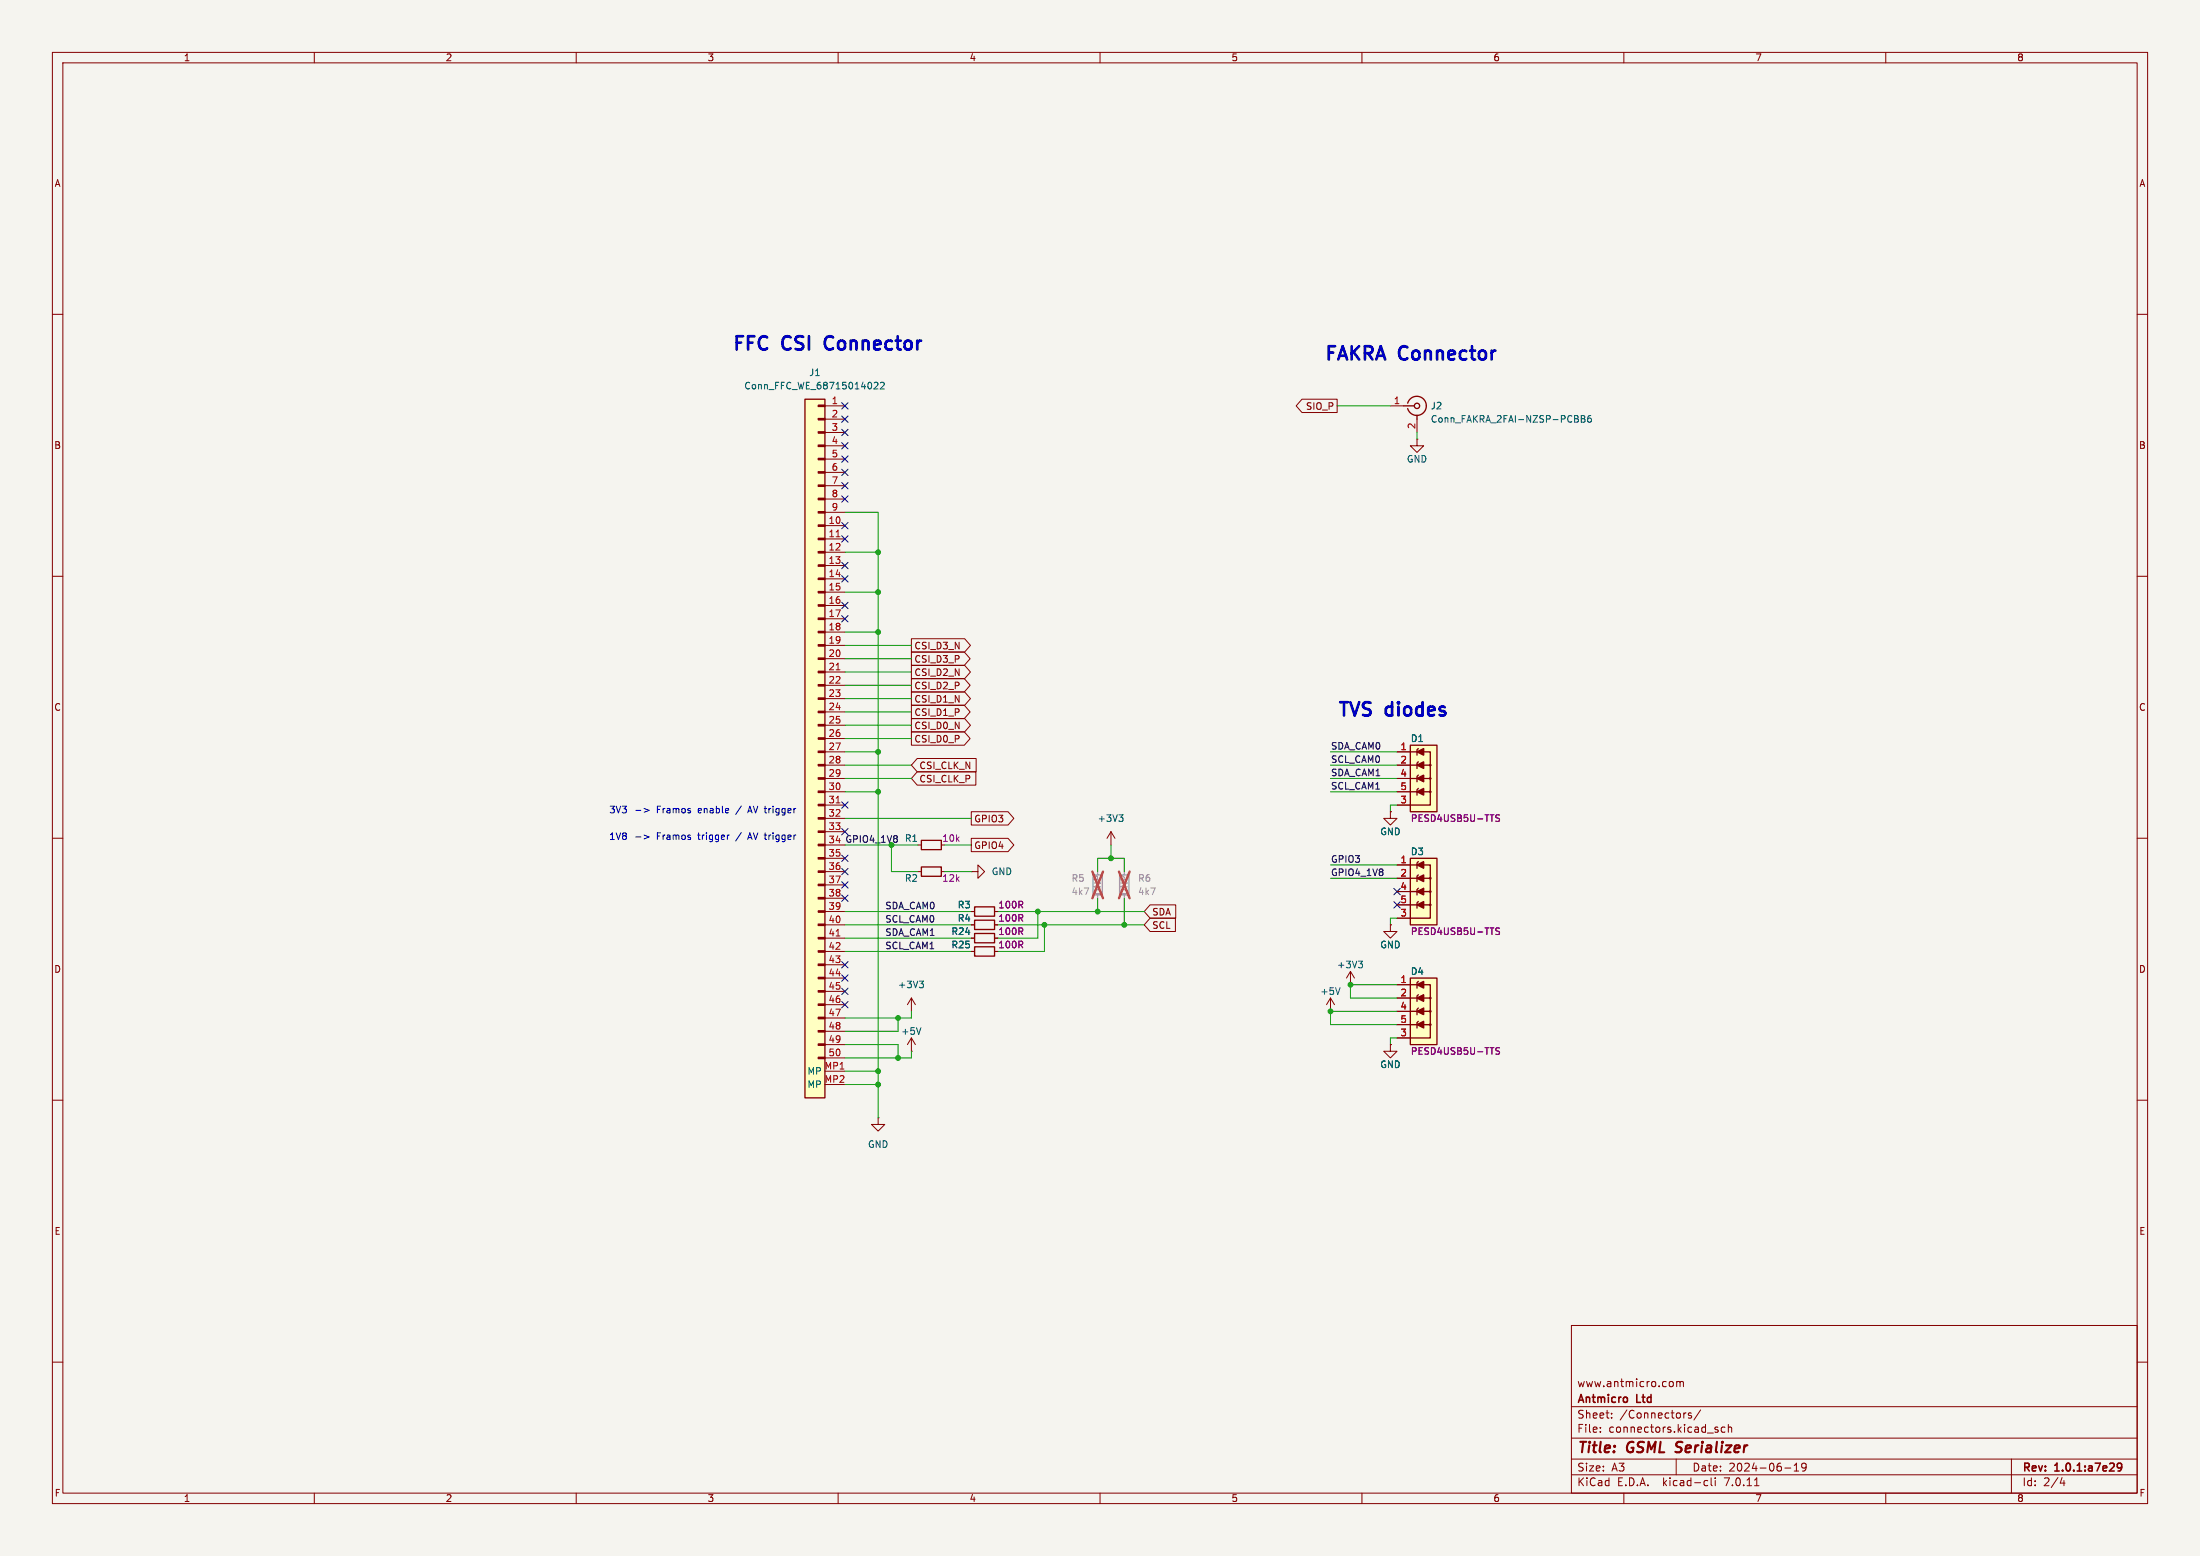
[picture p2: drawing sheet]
<svg xmlns="http://www.w3.org/2000/svg" width="420mm" height="297mm" viewBox="0 0 420 297" stroke-linecap="round" stroke-linejoin="round" font-family="sans-serif">
<path d="M0 0h420v297h-420z" fill="#f5f4ef" stroke="#f5f4ef" stroke-width=".19"/>
<g fill="none" stroke="#840000" stroke-width=".19">
<path d="M10 10h400v277h-400zM12 12h396v273h-396zM60 10v2M110 10v2M160 10v2M210 10v2M260 10v2M310 10v2M360 10v2M10 60h2M408 60h2M10 110h2"/>
<path d="M408 110h2M10 160h2M408 160h2M10 210h2M408 210h2M10 260h2M300 253h108v32h-108zM408 260h2M300 278.5h108M300 274.5h108M300 268.5h108M305.5 273.2v.2"/>
<path d="M305.5 272.5v.1M307.7 270.5v.2M307.7 269.8v.1M319.2 263.7l.2 .3v.4l-.2 .3M320 278.5v3M320.1 263.8l.4-.1 .2 .2M320.1 263.7v1M320.7 263.9l.2-.2 .4 .1 .1 .9M320.7 263.9v.8M321.7 269.7h.2M322.9 269.8l-.4-.1-.2 .2 .1 .2 .5 .2v.3h-.6M324.7 269.1l-1.3 1.9"/>
<path d="M327.6 272.9l.3 .1 .1 .2-.2 .2h-.3M327.6 272.4l.3 .1M329.3 272.5l-.4-.1-.3 .3 .1 .6h.6M329.9 272.5l.3-.1 .3 .1 .1 .9M329.9 271.9v1.5M342.5 279.7l.4-.4v1.5M344.8 279.9l-.3 .3h-.3l-.3-.3 .2-.5 .4-.1 .2 .1a.99 .99 0 0 1-.3 1.4h-.3M384 278.5v6.5M60 285v2M110 285v2M160 285v2M210 285v2"/>
<path d="M260 285v2M300 281.5h108M310 285v2M325.6 282.6l.4 .1M326 283.5l-.4 .1M326.7 282.1v1.3l.2 .2M327.4 282.1v.1M327.4 282.6v1M334.9 283.6h.9M340.7 280.2h1.2M342.5 280.8h.9M360 285v2"/>
<path d="M393.7 282l-.4 1.1h.9M394 282.6v1"/>
</g>
<path d="M405 279.9l-.2 .3h-.3l-.3-.3 .1-.5 .5-.1 .2 .1a.99 .99 0 0 1-.4 1.4h-.3" fill="none" stroke="#840000" stroke-width=".3"/>
<path d="M319.8 277.1l.3 .1M320.1 275.4l-.1 .4 .1 .2" fill="none" stroke="#840000" stroke-width=".4"/>
<path d="M254 190.5l-.8 1.3z" fill="#ffffc2"/>
<path d="M254 190.5v2.5" fill="none" stroke="#ffffc2" stroke-width=".19"/>
<path d="M254 190.5l.8 1.3z" fill="#ffffc2"/>
<g fill="none" stroke="#840000" stroke-width=".19">
<path d="M265.4 77.5h2.6M270.5 83.8v1.3h1.3l-1.3 1.3-1.3-1.3h1.3M270.5 83.8h.1M270.5 80v2.6M265.4 154.9v1.3h1.3l-1.3 1.3-1.2-1.3h1.2M265.4 154.9h.1M175.3 161.3h.6M175.3 166.4h.6M179.7 166.4h.6M254 193h.1M254 190.5l-.8 1.3M254 190.5v2.5"/>
<path d="M254 190.5l.8 1.3M257.8 185.4v2.6M257.8 185.4l-.8 1.3M257.8 185.4l.8 1.3"/>
</g>
<path d="M301 79.3l.3 .3-.3 .3 .3 .3v.3l-.2 .1M301.9 79.3h.4l.2 .3-.2 .3 .2 .1 .1 .3-.2 .3h-.5zM301.9 79.9h.4M303.7 79.3l-.4 .1a.85 .85 0 0 0 0 1.2l.4-.1 .1-.5-.2-.2-.4 .1-.1 .1M255.8 188.5l-.4 1.3M259.3 183.5h.8l-.4 .4M259.9 183.9l.2 .3v.3l-.2 .2" fill="none" stroke="#006464" stroke-width=".19"/>
<g fill="none" stroke="#840000" stroke-width=".25">
<path d="M268 77.5h2M268.7 77a1.81 1.81 0 0 1 2.8-1 1.81 1.81 0 0 1 0 2.9 1.81 1.81 0 0 1-2.8-.9M270.5 79.2v.8M175.9 160.4h3.8v1.8h-3.8zM175.9 165.5h3.8v1.8h-3.8z"/>
<circle cx="270.5" cy="77.5" r=".51"/>
</g>
<path d="M213.7 167h1.8v3.8h-1.8z" fill="none" stroke="#9c9b98" stroke-width=".25"/>
<path d="M214.6 166.4v.6M214.6 170.8v.7" fill="none" stroke="#9c9b98" stroke-width=".19"/>
<path d="M213.6 166.4l2 5.1M215.6 166.4l-2 5.1" fill="none" stroke="#eb3a3d" stroke-width=".46"/>
<g fill="#ffffc2">
<path d="M270.8 150.5l-.3 1.3v-1.1z"/>
<path d="M270.8 148l-.3 1.2v-1z"/>
<path d="M270.5 145.7l.3-.3-.3 1.3z"/>
<path d="M270.5 143.1l.3-.2-.3 1.2z"/>
</g>
<g fill="#ffffc2" stroke="#ffffc2" stroke-width=".19">
<path d="M269.2 142.2h5.1v12.7h-5.1z"/>
<circle cx="273.1" cy="151.1" r=".13"/>
<circle cx="273.1" cy="148.6" r=".13"/>
<circle cx="273.1" cy="146.1" r=".13"/>
</g>
<g fill="none" stroke="#840000" stroke-width=".25">
<path d="M269.2 142.2h5.1v12.7h-5.1zM269.2 151.1h1.3M269.2 148.6h1.3M269.2 146.1h1.3M269.2 143.5h1.3M270.8 150.5l-.3 .2v1.1M270.8 148l-.3 .2v1M270.8 145.4l-.3 .3v1M270.8 142.9l-.3 .2v1M271.8 143.5h1.2v10.2h-3.8M271.8 151.1h1.2M271.8 148.6h1.2"/>
<path d="M271.8 146.1h1.2M186.1 175.6h3.8v1.8h-3.8z"/>
<circle cx="273.1" cy="151.1" r=".13"/>
<circle cx="273.1" cy="146.1" r=".13"/>
<circle cx="273.1" cy="148.6" r=".13"/>
</g>
<g fill="#840000" stroke="#840000" stroke-width=".25">
<path d="M270.5 151.1l1.3-.6v1.3z"/>
<path d="M270.5 148.6l1.3-.6v1.2z"/>
<path d="M270.5 146.1l1.3-.7v1.3z"/>
<path d="M270.5 143.5l1.3-.6v1.2z"/>
</g>
<path d="M266.7 143.5h2.5M266.7 146.1h2.5M266.7 153.7h2.5M266.7 148.6h2.5M266.7 151.1h2.5M185.4 176.5h.7M189.9 176.5h.6" fill="none" stroke="#840000" stroke-width=".19"/>
<path d="M286.3 155.6l-.5-.1-.3 .3 .2 .3 .5 .2v.4l-.2 .1-.5-.1" fill="none" stroke="#840084" stroke-width=".19"/>
<g fill="#ffffc2">
<path d="M270.8 194.9l-.3 1.3v-1z"/>
<path d="M270.5 192.7l.3-.3-.3 1.3z"/>
<path d="M270.5 190.1l.3-.2-.3 1.2z"/>
<path d="M270.8 187.3l-.3 1.3v-1z"/>
</g>
<g fill="#ffffc2" stroke="#ffffc2" stroke-width=".19">
<path d="M269.2 186.7h5.1v12.7h-5.1z"/>
<path d="M156.2 201.8h1.3v.3h-1.3z"/>
<path d="M156.2 199.3h1.3v.2h-1.3z"/>
<path d="M156.2 196.7h1.3v.3h-1.3z"/>
<path d="M156.2 194.2h1.3v.2h-1.3z"/>
<path d="M156.2 191.6h1.3v.3h-1.3z"/>
<path d="M156.2 189.1h1.3v.3h-1.3z"/>
<path d="M156.2 186.6h1.3v.2h-1.3z"/>
<path d="M156.2 184h1.3v.3h-1.3z"/>
<path d="M156.2 181.5h1.3v.2h-1.3z"/>
<path d="M156.2 178.9h1.3v.3h-1.3z"/>
<path d="M156.2 176.4h1.3v.3h-1.3z"/>
<path d="M156.2 173.9h1.3v.2h-1.3z"/>
<path d="M156.2 171.3h1.3v.3h-1.3z"/>
<path d="M156.2 168.8h1.3v.2h-1.3z"/>
<path d="M156.2 166.2h1.3v.3h-1.3z"/>
<path d="M156.2 163.7h1.3v.3h-1.3z"/>
<path d="M156.2 161.2h1.3v.2h-1.3z"/>
<path d="M156.2 158.6h1.3v.3h-1.3z"/>
<path d="M156.2 156.1h1.3v.2h-1.3z"/>
<path d="M156.2 153.5h1.3v.3h-1.3z"/>
<path d="M156.2 151h1.3v.3h-1.3z"/>
<path d="M156.2 148.5h1.3v.2h-1.3z"/>
<path d="M156.2 145.9h1.3v.3h-1.3z"/>
<path d="M156.2 143.4h1.3v.2h-1.3z"/>
<path d="M156.2 140.8h1.3v.3h-1.3z"/>
<path d="M156.2 138.3h1.3v.3h-1.3z"/>
<path d="M156.2 135.8h1.3v.2h-1.3z"/>
<path d="M156.2 133.2h1.3v.3h-1.3z"/>
<path d="M156.2 130.7h1.3v.2h-1.3z"/>
<path d="M156.2 128.1h1.3v.3h-1.3z"/>
<path d="M156.2 125.6h1.3v.3h-1.3z"/>
<path d="M156.2 123.1h1.3v.2h-1.3z"/>
<path d="M156.2 120.5h1.3v.3h-1.3z"/>
<path d="M156.2 118h1.3v.2h-1.3z"/>
<path d="M156.2 115.4h1.3v.3h-1.3z"/>
<path d="M156.2 112.9h1.3v.3h-1.3z"/>
<path d="M156.2 110.4h1.3v.2h-1.3z"/>
<path d="M156.2 107.8h1.3v.3h-1.3z"/>
<path d="M156.2 105.3h1.3v.2h-1.3z"/>
<path d="M156.2 102.7h1.3v.3h-1.3z"/>
<path d="M156.2 100.2h1.3v.3h-1.3z"/>
<path d="M156.2 97.7h1.3v.2h-1.3z"/>
<path d="M156.2 95.1h1.3v.3h-1.3z"/>
<path d="M156.2 92.6h1.3v.2h-1.3z"/>
<path d="M156.2 90h1.3v.3h-1.3z"/>
<path d="M156.2 87.5h1.3v.3h-1.3z"/>
<path d="M156.2 85h1.3v.2h-1.3z"/>
<path d="M156.2 82.4h1.3v.3h-1.3z"/>
<path d="M156.2 79.9h1.3v.2h-1.3z"/>
<path d="M156.2 77.3h1.3v.3h-1.3z"/>
<path d="M153.7 76.2h3.8v133.4h-3.8z"/>
<circle cx="273.1" cy="195.6" r=".13"/>
<circle cx="273.1" cy="193" r=".13"/>
<circle cx="273.1" cy="190.5" r=".13"/>
</g>
<g fill="none" stroke="#840000" stroke-width=".25">
<path d="M153.7 76.2h3.8v133.4h-3.8zM156.2 79.9h1.3v.2h-1.3zM156.2 77.3h1.3v.3h-1.3zM156.2 97.7h1.3v.2h-1.3zM156.2 95.1h1.3v.3h-1.3zM156.2 92.6h1.3v.2h-1.3zM156.2 90h1.3v.3h-1.3zM156.2 87.5h1.3v.3h-1.3zM156.2 85h1.3v.2h-1.3zM156.2 82.4h1.3v.3h-1.3zM156.2 118h1.3v.2h-1.3zM156.2 115.4h1.3v.3h-1.3z"/>
<path d="M156.2 112.9h1.3v.3h-1.3zM156.2 110.4h1.3v.2h-1.3zM156.2 107.8h1.3v.3h-1.3zM156.2 105.3h1.3v.2h-1.3zM156.2 102.7h1.3v.3h-1.3zM156.2 100.2h1.3v.3h-1.3zM156.2 138.3h1.3v.3h-1.3zM156.2 135.8h1.3v.2h-1.3zM156.2 133.2h1.3v.3h-1.3zM156.2 130.7h1.3v.2h-1.3zM156.2 128.1h1.3v.3h-1.3zM156.2 125.6h1.3v.3h-1.3z"/>
<path d="M156.2 123.1h1.3v.2h-1.3zM156.2 120.5h1.3v.3h-1.3zM156.2 158.6h1.3v.3h-1.3zM156.2 156.1h1.3v.2h-1.3zM156.2 153.5h1.3v.3h-1.3zM156.2 151h1.3v.3h-1.3zM156.2 148.5h1.3v.2h-1.3zM156.2 145.9h1.3v.3h-1.3zM156.2 143.4h1.3v.2h-1.3zM156.2 140.8h1.3v.3h-1.3zM156.2 178.9h1.3v.3h-1.3zM156.2 176.4h1.3v.3h-1.3z"/>
<path d="M156.2 173.9h1.3v.2h-1.3zM156.2 171.3h1.3v.3h-1.3zM156.2 168.8h1.3v.2h-1.3zM156.2 166.2h1.3v.3h-1.3zM156.2 163.7h1.3v.3h-1.3zM156.2 161.2h1.3v.2h-1.3zM156.2 199.3h1.3v.2h-1.3zM156.2 196.7h1.3v.3h-1.3zM156.2 194.2h1.3v.2h-1.3zM156.2 191.6h1.3v.3h-1.3zM156.2 189.1h1.3v.3h-1.3zM156.2 186.6h1.3v.2h-1.3z"/>
<path d="M156.2 184h1.3v.3h-1.3zM156.2 181.5h1.3v.2h-1.3zM269.2 186.7h5.1v12.7h-5.1zM269.2 195.6h1.3M269.2 193h1.3M269.2 190.5h1.3M269.2 188h1.3M270.8 194.9l-.3 .3v1M270.8 192.4l-.3 .3v1M270.8 189.9l-.3 .2v1M270.8 187.3l-.3 .3v1M271.8 188h1.2v10.1h-3.8"/>
<path d="M271.8 195.6h1.2M271.8 193h1.2M271.8 190.5h1.2M156.2 201.8h1.3v.3h-1.3z"/>
<circle cx="273.1" cy="193" r=".13"/>
<circle cx="273.1" cy="195.6" r=".13"/>
<circle cx="273.1" cy="190.5" r=".13"/>
</g>
<g fill="#840000" stroke="#840000" stroke-width=".25">
<path d="M270.5 195.6l1.3-.7v1.3z"/>
<path d="M270.5 193l1.3-.6v1.3z"/>
<path d="M270.5 190.5l1.3-.6v1.2z"/>
<path d="M270.5 188l1.3-.7v1.3z"/>
</g>
<g fill="none" stroke="#840000" stroke-width=".19">
<path d="M157.5 77.5h3.8M157.5 80h3.8M157.5 82.6h3.8M157.5 85.1h3.8M157.5 87.6h3.8M157.5 90.2h3.8M157.5 92.7h3.8M157.5 95.3h3.8M157.5 97.8h3.8M157.5 100.3h3.8M157.5 102.9h3.8M157.5 105.4h3.8"/>
<path d="M157.5 108h3.8M157.5 110.5h3.8M157.5 113h3.8M157.5 115.6h3.8M157.5 118.1h3.8M157.5 120.7h3.8M157.5 123.2h3.8M157.5 125.7h3.8M157.5 128.3h3.8M157.5 130.8h3.8M157.5 133.4h3.8M157.5 135.9h3.8"/>
<path d="M157.5 138.4h3.8M157.5 141h3.8M157.5 143.5h3.8M157.5 146.1h3.8M157.5 148.6h3.8M157.5 151.1h3.8M157.5 153.7h3.8M157.5 156.2h3.8M157.5 158.8h3.8M157.5 161.3h3.8M157.5 163.8h3.8M157.5 166.4h3.8"/>
<path d="M157.5 168.9h3.8M157.5 171.5h3.8M157.5 174h3.8M157.5 176.5h3.8M157.5 179.1h3.8M157.5 181.6h3.8M157.5 184.2h3.8M157.5 186.7h3.8M157.5 189.2h3.8M157.5 191.8h3.8M157.5 194.3h3.8M157.5 196.9h3.8"/>
<path d="M157.5 199.4h3.8M265.4 199.4v1.3h1.3l-1.3 1.2-1.2-1.2h1.2M265.4 199.4h.1M266.7 188h2.5M266.7 190.5h2.5M266.7 198.1h2.5M266.7 193h2.5M266.7 195.6h2.5M157.5 201.9h3.8M157.5 204.5h3.8M157.5 207h3.8M167.6 213.4v1.2h1.3l-1.3 1.3-1.2-1.3h1.2"/>
<path d="M167.6 213.4h.1"/>
</g>
<path d="M286.3 200h-.5l-.3 .2 .2 .3 .5 .3v.3l-.2 .1h-.5" fill="none" stroke="#840084" stroke-width=".19"/>
<path d="M159.6 102.5h.8M159.6 127.9h.8M159.6 153.3h.8M159.6 178.7h.8" fill="none" stroke="#a90000" stroke-width=".19"/>
<path d="M166.9 73.1l.5-.1 .2 .3-.8 .9h.8M168.1 73.1l.5-.1 .2 .3-.8 .9h.8" fill="none" stroke="#006464" stroke-width=".19"/>
<path d="M174 198.1l-.8 1.3z" fill="#ffffc2"/>
<path d="M174 198.1v2.6" fill="none" stroke="#ffffc2" stroke-width=".19"/>
<path d="M174 198.1l.8 1.3z" fill="#ffffc2"/>
<path d="M174 198.1l-.8 1.3M174 190.5v2.5M174 198.1v2.6M174 198.1l.8 1.3M174 190.5l-.8 1.3M174 190.5l.8 1.3M174 200.7h.1" fill="none" stroke="#840000" stroke-width=".19"/>
<path d="M175.5 187.3h.8l-.4 .5M175.8 196.2l-.4 1.2M176 187.8l.3 .2v.3l-.3 .2" fill="none" stroke="#006464" stroke-width=".19"/>
<g fill="#ffffc2">
<path d="M270.8 172.1l-.3 1.3v-1.1z"/>
<path d="M270.5 169.8l.3-.3-.3 1.3z"/>
<path d="M270.5 167.3l.3-.3-.3 1.3z"/>
<path d="M270.8 164.5l-.3 1.2v-1z"/>
</g>
<g fill="#ffffc2" stroke="#ffffc2" stroke-width=".19">
<path d="M269.2 163.8h5.1v12.7h-5.1z"/>
<circle cx="273.1" cy="172.7" r=".13"/>
<circle cx="273.1" cy="170.2" r=".13"/>
<circle cx="273.1" cy="167.6" r=".13"/>
</g>
<g fill="none" stroke="#840000" stroke-width=".25">
<path d="M186.1 178.2h3.8v1.8h-3.8zM186.1 173.1h3.8v1.8h-3.8zM269.2 163.8h5.1v12.7h-5.1zM269.2 172.7h1.3M269.2 170.2h1.3M269.2 167.6h1.3M269.2 165.1h1.3M270.8 172.1l-.3 .2v1.1M270.8 169.5l-.3 .3v1M270.8 167l-.3 .3v1M270.8 164.5l-.3 .2v1M271.8 165.1h1.2v10.2h-3.8"/>
<path d="M271.8 172.7h1.2M271.8 170.2h1.2M271.8 167.6h1.2M186.1 180.7h3.8v1.8h-3.8z"/>
<circle cx="273.1" cy="172.7" r=".13"/>
<circle cx="273.1" cy="170.2" r=".13"/>
<circle cx="273.1" cy="167.6" r=".13"/>
</g>
<g fill="#840000" stroke="#840000" stroke-width=".25">
<path d="M270.5 172.7l1.3-.6v1.3z"/>
<path d="M270.5 170.2l1.3-.7v1.3z"/>
<path d="M270.5 167.6l1.3-.6v1.3z"/>
<path d="M270.5 165.1l1.3-.6v1.2z"/>
</g>
<g fill="none" stroke="#840000" stroke-width=".19">
<path d="M248.6 76.2h6.7v2.5h-6.7l-1.2-1.2zM174 127h10.2l1.1 1.3-1.1 1.2h-10.2zM174 139.7h10.1l1.1 1.3-1.1 1.2h-10.1zM174 137.2h10.2l1.1 1.2-1.1 1.3h-10.2zM174 121.9h10.2l1.1 1.3-1.1 1.3h-10.2zM174 124.5h10.1l1.1 1.2-1.1 1.3h-10.1zM174 134.6h10.1l1.1 1.3-1.1 1.3h-10.1zM174 129.5h10.1l1.1 1.3-1.1 1.3h-10.1zM174 132.1h10.2l1.1 1.3-1.1 1.2h-10.2zM175.1 147.3h11.2v2.6h-11.2l-1.1-1.3zM175.1 144.8h11.3v2.5h-11.3l-1.1-1.2zM185.4 154.9h7l1.2 1.3-1.2 1.3h-7z"/>
<path d="M212.1 158.8v2.5M212.1 158.8l-.8 1.2M212.1 158.8l.8 1.2M265.4 154.9h.1M266.7 143.5h2.5M266.7 146.1h2.5M266.7 153.7h2.5M266.7 148.6h2.5M266.7 151.1h2.5M185.4 166.4h1.3v-1.3l1.3 1.3-1.3 1.2v-1.2M185.4 166.4h.1M185.4 160h7l1.2 1.3-1.2 1.3h-7z"/>
<path d="M185.4 179.1h.7M185.4 174h.7M185.4 176.5h.7M189.9 179.1h.6M189.9 174h.6M189.9 176.5h.6M219.6 172.7h4.9v2.6h-4.9l-1.2-1.3zM219.6 175.3h4.8v2.5h-4.8l-1.2-1.3zM265.4 176.5v1.3h1.3l-1.3 1.3-1.2-1.3h1.2M265.4 176.5h.1M266.7 165.1h2.5M266.7 167.6h2.5"/>
<path d="M266.7 175.3h2.5M266.7 170.2h2.5M266.7 172.7h2.5M185.4 181.6h.7M189.9 181.6h.6M265.4 199.4h.1M266.7 188h2.5M266.7 190.5h2.5M266.7 198.1h2.5M266.7 193h2.5M266.7 195.6h2.5"/>
</g>
<path d="M286.3 155.6l-.5-.1-.3 .3 .2 .3 .5 .2v.4l-.2 .1-.5-.1M286.3 177.2l-.5-.1-.3 .3 .2 .3 .5 .2v.4l-.2 .1-.5-.1M286.3 200h-.5l-.3 .2 .2 .3 .5 .3v.3l-.2 .1h-.5" fill="none" stroke="#840084" stroke-width=".19"/>
<path d="M213.6 155.5h.8l-.4 .5M214.1 156l.3 .2v.3l-.3 .3" fill="none" stroke="#006464" stroke-width=".19"/>
<path d="M208.7 167h1.7v3.8h-1.7z" fill="none" stroke="#9c9b98" stroke-width=".25"/>
<path d="M209.5 166.4v.6M209.5 170.8v.7" fill="none" stroke="#9c9b98" stroke-width=".19"/>
<path d="M208.5 166.4l2.1 5.1M210.6 166.4l-2.1 5.1" fill="none" stroke="#eb3a3d" stroke-width=".46"/>
<path d="M121.4 154.7h1M121.4 159.8h1M123 154.3l.9 .4-.9 .3M123 159.4l.9 .4-.9 .3M139.2 159.4l-.2 .1" fill="none" stroke="#0000c2" stroke-width=".19"/>
<path d="M157.7 64.5a1.76 1.76 0 0 0 0 1.9" fill="none" stroke="#0000c2" stroke-width=".51"/>
<g fill="none" stroke="#009600" stroke-width=".19">
<path d="M255.3 77.5h10.1M161.3 97.8h6.3v115.6M270.5 82.6v1.2M161.3 105.4h6.3M161.3 113h6.3M161.3 138.4h12.7M161.3 133.4h12.7M161.3 135.9h12.7M161.3 125.7h12.7M161.3 123.2h12.7M161.3 130.8h12.7M161.3 120.7h6.3"/>
<path d="M161.3 128.3h12.7M161.3 141h12.7M161.3 143.5h6.3M161.3 146.1h12.7M161.3 151.1h6.3M161.3 148.6h12.7M161.3 156.2h24.1M254 143.5h12.7M254 146.1h12.7M254 151.1h12.7M254 148.6h12.7M266.7 153.7h-1.3v1.2"/>
<path d="M161.3 176.5h24.1M161.3 179.1h24.1M161.3 161.3h14M161.3 174h24.1M170.2 161.3v5.1h5.1M180.3 166.4h5.1M180.3 161.3h5.1M190.5 176.5h27.9M190.5 174h27.9M198.1 174v5.1h-7.6M199.4 176.5v5.1h-8.9M209.5 166.4v-2.6h5.1v2.6"/>
<path d="M209.5 171.5v2.5M212.1 161.3v2.5M214.6 171.5v5M254 167.6h12.7M254 165.1h12.7M266.7 175.3h-1.3v1.2M161.3 181.6h24.1M161.3 199.4h10.1v2.5M171.4 194.3v2.6h-10.1M174 193v1.3h-12.7M266.7 198.1h-1.3v1.3M266.7 188h-8.9v2.5h8.9"/>
<path d="M266.7 193h-12.7v2.6h12.7M161.3 204.5h6.3M161.3 207h6.3M174 200.7v1.2h-12.7"/>
</g>
<g fill="none" stroke="#000084" stroke-width=".19">
<path d="M160.7 79.4l1.2 1.2M160.7 76.9l1.2 1.2M161.9 79.4l-1.2 1.2M161.9 76.9l-1.2 1.2M160.7 94.6l1.2 1.3M160.7 99.7l1.2 1.2M160.7 81.9l1.2 1.3M160.7 87l1.2 1.2M160.7 84.5l1.2 1.2M160.7 92.1l1.2 1.2M160.7 89.6l1.2 1.2M161.9 94.6l-1.2 1.3"/>
<path d="M161.9 99.7l-1.2 1.2M161.9 81.9l-1.2 1.3M161.9 87l-1.2 1.2M161.9 84.5l-1.2 1.2M161.9 92.1l-1.2 1.2M161.9 89.6l-1.2 1.2M160.7 115l1.2 1.2M160.7 117.5l1.2 1.2M160.7 102.3l1.2 1.2M160.7 109.9l1.2 1.2M160.7 107.3l1.2 1.3M161.9 115l-1.2 1.2"/>
<path d="M161.9 117.5l-1.2 1.2M161.9 102.3l-1.2 1.2M161.9 109.9l-1.2 1.2M161.9 107.3l-1.2 1.3M160.7 153.1l1.2 1.2M160.7 158.1l1.2 1.3M161.9 153.1l-1.2 1.2M161.9 158.1l-1.2 1.3M160.7 163.2l1.2 1.2M160.7 165.8l1.2 1.2M160.7 170.8l1.2 1.3M160.7 168.3l1.2 1.2"/>
<path d="M161.9 163.2l-1.2 1.2M161.9 165.8l-1.2 1.2M161.9 170.8l-1.2 1.3M161.9 168.3l-1.2 1.2M266.1 172.1l1.2 1.2M266.1 169.6l1.2 1.2M267.3 172.1l-1.2 1.2M267.3 169.6l-1.2 1.2M160.7 186.1l1.2 1.2M160.7 188.6l1.2 1.2M160.7 183.5l1.2 1.3M160.7 191.2l1.2 1.2"/>
<path d="M161.9 186.1l-1.2 1.2M161.9 188.6l-1.2 1.2M161.9 183.5l-1.2 1.3M161.9 191.2l-1.2 1.2"/>
</g>
<g fill="#009600" stroke="#009600" stroke-width=".19">
<circle cx="167.6" cy="143.5" r=".46"/>
<circle cx="212.1" cy="163.8" r=".46"/>
<circle cx="167.6" cy="151.1" r=".46"/>
<circle cx="167.6" cy="120.7" r=".46"/>
<circle cx="167.6" cy="113" r=".46"/>
<circle cx="167.6" cy="105.4" r=".46"/>
<circle cx="254" cy="193" r=".46"/>
<circle cx="198.1" cy="174" r=".46"/>
<circle cx="199.4" cy="176.5" r=".46"/>
<circle cx="214.6" cy="176.5" r=".46"/>
<circle cx="209.5" cy="174" r=".46"/>
<circle cx="171.4" cy="201.9" r=".46"/>
<circle cx="171.4" cy="194.3" r=".46"/>
<circle cx="167.6" cy="204.5" r=".46"/>
<circle cx="167.6" cy="207" r=".46"/>
<circle cx="257.8" cy="188" r=".46"/>
</g>
<g font-size="3.5" fill="#0000c2">
<text x="139.7" y="67.1">FFC</text>
<text x="149.5" y="67.1">CSI</text>
<text x="158.7" y="67.1">Connector</text>
<text x="252.7" y="69">FAKRA Connector</text>
<text x="255.3" y="136.9">TVS</text>
<text x="264.8" y="136.9">diodes</text>
</g>
<g font-size="2.8" fill="#840000">
<text x="301" y="277.9">Title:</text>
<text x="310.6" y="277.9">GSML</text>
<text x="320.8" y="277.9">Serializer</text>
</g>
<g font-size="2.1" fill="#840000">
<text x="301" y="268.2">Antmicro</text>
<text x="301" y="265">www.antmicro.com</text>
<text x="312.5" y="268.2">Ltd</text>
<text x="301" y="273.7">File:</text>
<text x="301" y="271">Sheet:</text>
<text x="307.1" y="273.7">connectors.kicad_sch</text>
<text x="309.2" y="271">/Connectors/</text>
<text x="301" y="281.1">Size:</text>
<text x="307.6" y="281.1">A3</text>
<text x="323" y="281.1">Date:</text>
<text x="330" y="281.1">2024-06-19</text>
<text x="386" y="281.3">Rev:</text>
<text x="392.4" y="281.3">1.0.1:a7e29</text>
<text x="301" y="283.9">KiCad</text>
<text x="308.7" y="283.9">E.D.A.</text>
<text x="317.6" y="283.9">kicad-cli</text>
<text x="329.5" y="283.9">7.0.11</text>
<text x="386" y="283.9">Id:</text>
<text x="390.1" y="283.9">2/4</text>
</g>
<g font-size="1.8" fill="#840000">
<text x="35" y="11.9">1</text>
<text x="85" y="11.9">2</text>
<text x="135" y="11.9">3</text>
<text x="185" y="11.9">4</text>
<text x="235" y="11.9">5</text>
<text x="285" y="11.9">6</text>
<text x="335" y="11.9">7</text>
<text x="385" y="11.9">8</text>
<text x="10.3" y="35.9">A</text>
<text x="408.3" y="35.9">A</text>
<text x="249.2" y="78.4">SIO_P</text>
<text x="10.3" y="85.9">B</text>
<text x="408.2" y="85.9">B</text>
<text x="174.5" y="124.1">CSI_D3_N</text>
<text x="174.5" y="129.2">CSI_D2_N</text>
<text x="174.5" y="126.7">CSI_D3_P</text>
<text x="174.5" y="131.8">CSI_D2_P</text>
<text x="10.3" y="135.9">C</text>
<text x="174.5" y="136.8">CSI_D1_P</text>
<text x="174.5" y="134.3">CSI_D1_N</text>
<text x="408.2" y="135.9">C</text>
<text x="174.5" y="141.9">CSI_D0_P</text>
<text x="174.5" y="139.4">CSI_D0_N</text>
<text x="175.4" y="149.5">CSI_CLK_P</text>
<text x="175.4" y="147">CSI_CLK_N</text>
<text x="185.9" y="157.2">GPIO3</text>
<text x="185.9" y="162.2">GPIO4</text>
<text x="219.9" y="174.9">SDA</text>
<text x="219.9" y="177.5">SCL</text>
<text x="10.3" y="185.9">D</text>
<text x="408.2" y="185.9">D</text>
<text x="10.3" y="235.9">E</text>
<text x="408.3" y="235.9">E</text>
<text x="10.3" y="285.9">F</text>
<text x="35" y="286.9">1</text>
<text x="85" y="286.9">2</text>
<text x="135" y="286.9">3</text>
<text x="185" y="286.9">4</text>
<text x="235" y="286.9">5</text>
<text x="285" y="286.9">6</text>
<text x="335" y="286.9">7</text>
<text x="385" y="286.9">8</text>
<text x="408.3" y="285.9">F</text>
</g>
<g font-size="1.8" fill="#006464">
<text x="154.4" y="72">J1</text>
<text x="142" y="74.5">Conn_FFC_WE_68715014022</text>
<text x="273" y="78.3">J2</text>
<text x="273" y="80.9">Conn_FAKRA_2FAI-NZSP-PCBB6</text>
<text x="268.5" y="88.5">GND</text>
<text x="269.2" y="141.8">D1</text>
<text x="172.7" y="160.9">R1</text>
<text x="209.5" y="157.1">+3V3</text>
<text x="263.4" y="159.6">GND</text>
<text x="189.2" y="167.2">GND</text>
<text x="269.2" y="163.4">D3</text>
<text x="172.7" y="168.5">R2</text>
<text x="182.7" y="173.6">R3</text>
<text x="181.5" y="178.7">R24</text>
<text x="182.7" y="176.1">R4</text>
<text x="181.5" y="181.2">R25</text>
<text x="255.2" y="185">+3V3</text>
<text x="263.4" y="181.2">GND</text>
<text x="171.4" y="188.8">+3V3</text>
<text x="252" y="190.1">+5V</text>
<text x="269.2" y="186.3">D4</text>
<text x="172" y="197.7">+5V</text>
<text x="154" y="205.3">MP</text>
<text x="154" y="207.9">MP</text>
<text x="263.4" y="204.1">GND</text>
<text x="165.6" y="219.3">GND</text>
</g>
<g font-size="1.8" fill="#a90000">
<text x="158.7" y="77.2">1</text>
<text x="266" y="77.2">1</text>
<text x="158.7" y="79.8">2</text>
<text x="158.7" y="82.3">3</text>
<text x="270.3" y="82" transform="rotate(-90 270.3 82)">2</text>
<text x="158.7" y="84.8">4</text>
<text x="158.7" y="87.4">5</text>
<text x="158.7" y="89.9">6</text>
<text x="158.7" y="92.5">7</text>
<text x="158.7" y="95">8</text>
<text x="158.1" y="100.1">10</text>
<text x="158.7" y="97.5">9</text>
<text x="158.1" y="102.6">11</text>
<text x="158.1" y="105.2">12</text>
<text x="158.1" y="107.7">13</text>
<text x="158.1" y="110.2">14</text>
<text x="158.1" y="112.8">15</text>
<text x="158.1" y="115.3">16</text>
<text x="158.1" y="117.9">17</text>
<text x="158.1" y="120.4">18</text>
<text x="158.1" y="122.9">19</text>
<text x="158.1" y="125.5">20</text>
<text x="158.1" y="128">21</text>
<text x="158.1" y="130.6">22</text>
<text x="158.1" y="133.1">23</text>
<text x="158.1" y="135.6">24</text>
<text x="158.1" y="138.2">25</text>
<text x="158.1" y="140.7">26</text>
<text x="158.1" y="143.3">27</text>
<text x="267.3" y="143.3">1</text>
<text x="158.1" y="145.8">28</text>
<text x="158.1" y="148.3">29</text>
<text x="267.3" y="145.8">2</text>
<text x="267.3" y="148.3">4</text>
<text x="158.1" y="150.9">30</text>
<text x="158.1" y="153.4">31</text>
<text x="158.1" y="156">32</text>
<text x="267.3" y="153.4">3</text>
<text x="267.3" y="150.9">5</text>
<text x="158.1" y="158.5">33</text>
<text x="158.1" y="161">34</text>
<text x="158.1" y="163.6">35</text>
<text x="158.1" y="166.1">36</text>
<text x="267.3" y="164.8">1</text>
<text x="267.3" y="167.4">2</text>
<text x="158.1" y="168.7">37</text>
<text x="158.1" y="171.2">38</text>
<text x="158.1" y="173.7">39</text>
<text x="267.3" y="169.9">4</text>
<text x="267.3" y="172.5">5</text>
<text x="158.1" y="176.3">40</text>
<text x="158.1" y="178.8">41</text>
<text x="267.3" y="175">3</text>
<text x="158.1" y="181.4">42</text>
<text x="158.1" y="183.9">43</text>
<text x="158.1" y="186.4">44</text>
<text x="158.1" y="189">45</text>
<text x="158.1" y="191.5">46</text>
<text x="267.3" y="187.7">1</text>
<text x="267.3" y="190.2">2</text>
<text x="158.1" y="194.1">47</text>
<text x="158.1" y="196.6">48</text>
<text x="267.3" y="197.9">3</text>
<text x="267.3" y="192.8">4</text>
<text x="267.3" y="195.3">5</text>
<text x="158.1" y="199.1">49</text>
<text x="158.1" y="201.7">50</text>
<text x="157.3" y="204.2">MP1</text>
<text x="157.3" y="206.8">MP2</text>
</g>
<g font-size="1.8" fill="#0f0f0f">
<text x="254" y="143.2">SDA_CAM0</text>
<text x="254" y="145.7">SCL_CAM0</text>
<text x="254" y="148.2">SDA_CAM1</text>
<text x="254" y="150.8">SCL_CAM1</text>
<text x="254" y="167.3">GPIO4_1V8</text>
<text x="254" y="164.8">GPIO3</text>
<text x="168.9" y="173.6">SDA_CAM0</text>
<text x="168.9" y="178.7">SDA_CAM1</text>
<text x="168.9" y="176.2">SCL_CAM0</text>
<text x="168.9" y="181.3">SCL_CAM1</text>
</g>
<g font-size="1.8" fill="#0000c2">
<text x="116.2" y="155.3">3V3 -&gt;</text>
<text x="125.3" y="155.3">Framos</text>
<text x="133.4" y="155.3">enable</text>
<text x="140.8" y="155.3">/</text>
<text x="143.3" y="155.3">AV trigger</text>
<text x="116.2" y="160.4">1V8 -&gt;</text>
<text x="125.3" y="160.4">Framos</text>
<text x="133.4" y="160.4">trigger</text>
<text x="140.8" y="160.4">/</text>
<text x="143.3" y="160.4">AV trigger</text>
</g>
<text font-size="1.8" fill="#009600" x="161.3" y="160.9">GPIO4_1V8</text>
<g font-size="1.8" fill="#840084">
<text x="179.8" y="160.9">10k</text>
<text x="269.2" y="157.1">PESD4USB5U-TTS</text>
<text x="179.8" y="168.5">12k</text>
<text x="190.5" y="173.6">100R</text>
<text x="190.5" y="176.1">100R</text>
<text x="190.5" y="178.7">100R</text>
<text x="269.2" y="178.7">PESD4USB5U-TTS</text>
<text x="190.5" y="181.2">100R</text>
<text x="269.2" y="201.5">PESD4USB5U-TTS</text>
</g>
<g font-size="1.8" fill="#939391">
<text x="204.5" y="168.5">R5</text>
<text x="217.2" y="168.5">R6</text>
</g>
<g font-size="1.8" fill="#9c9b98">
<text x="204.5" y="171">4k7</text>
<text x="210.4" y="170.9" transform="rotate(-90 210.4 170.9)">DNP</text>
<text x="215.5" y="170.9" transform="rotate(-90 215.5 170.9)">DNP</text>
<text x="217.2" y="171">4k7</text>
</g>
</svg>
